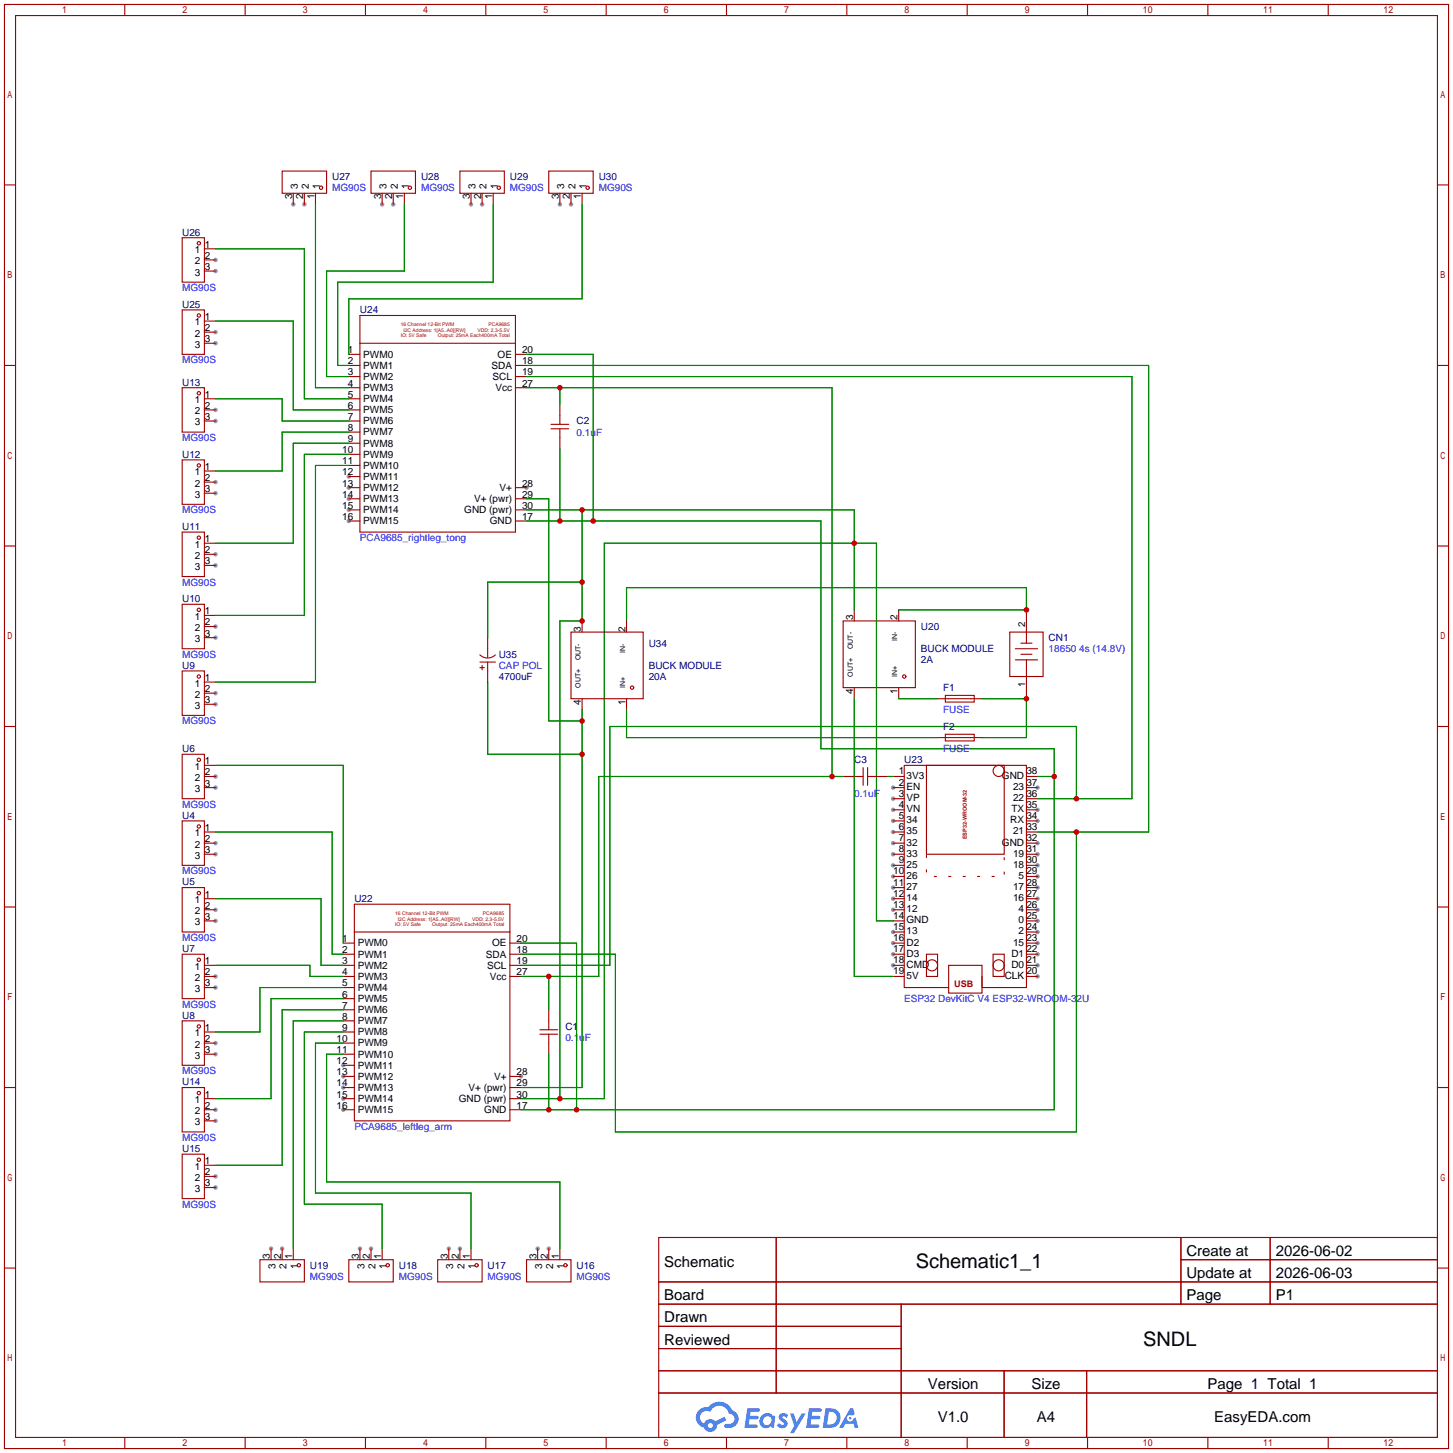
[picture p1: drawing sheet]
<svg xmlns="http://www.w3.org/2000/svg" width="332mm" height="332mm" viewBox="0 0 332 332" stroke-linecap="round" stroke-linejoin="round" font-family="sans-serif">
<g fill="#999">
<circle cx="49.3" cy="192.8" r=".51"/>
<circle cx="49.3" cy="195.3" r=".51"/>
<circle cx="49.3" cy="208" r=".51"/>
<circle cx="49.3" cy="210.6" r=".51"/>
<circle cx="49.3" cy="177.5" r=".51"/>
<circle cx="49.3" cy="180.1" r=".51"/>
<circle cx="49.3" cy="223.3" r=".51"/>
<circle cx="49.3" cy="225.8" r=".51"/>
<circle cx="49.3" cy="238.5" r=".51"/>
<circle cx="49.3" cy="241" r=".51"/>
<circle cx="49.3" cy="158.5" r=".51"/>
<circle cx="49.3" cy="161" r=".51"/>
<circle cx="49.3" cy="143.3" r=".51"/>
<circle cx="49.3" cy="145.8" r=".51"/>
<circle cx="49.3" cy="126.7" r=".51"/>
<circle cx="49.3" cy="129.3" r=".51"/>
<circle cx="49.3" cy="110.2" r=".51"/>
<circle cx="49.3" cy="112.8" r=".51"/>
<circle cx="49.3" cy="93.7" r=".51"/>
<circle cx="49.3" cy="96.3" r=".51"/>
<circle cx="49.3" cy="253.7" r=".51"/>
<circle cx="49.3" cy="256.3" r=".51"/>
<circle cx="49.3" cy="269" r=".51"/>
<circle cx="49.3" cy="271.5" r=".51"/>
<circle cx="125.5" cy="285.5" r=".51"/>
<circle cx="122.9" cy="285.5" r=".51"/>
<circle cx="105.2" cy="285.5" r=".51"/>
<circle cx="102.6" cy="285.5" r=".51"/>
<circle cx="84.8" cy="285.5" r=".51"/>
<circle cx="82.3" cy="285.5" r=".51"/>
<circle cx="64.5" cy="285.5" r=".51"/>
<circle cx="62" cy="285.5" r=".51"/>
<circle cx="78.5" cy="243.6" r=".51"/>
<circle cx="78.5" cy="246.1" r=".51"/>
<circle cx="78.5" cy="248.7" r=".51"/>
<circle cx="78.5" cy="251.2" r=".51"/>
<circle cx="78.5" cy="253.7" r=".51"/>
<circle cx="119.1" cy="246.1" r=".51"/>
<circle cx="204.2" cy="180.1" r=".51"/>
<circle cx="204.2" cy="182.6" r=".51"/>
<circle cx="204.2" cy="185.2" r=".51"/>
<circle cx="204.2" cy="187.7" r=".51"/>
<circle cx="204.2" cy="190.2" r=".51"/>
<circle cx="204.2" cy="192.8" r=".51"/>
<circle cx="204.2" cy="195.3" r=".51"/>
<circle cx="204.2" cy="197.9" r=".51"/>
<circle cx="204.2" cy="200.4" r=".51"/>
<circle cx="204.2" cy="202.9" r=".51"/>
<circle cx="204.2" cy="205.5" r=".51"/>
<circle cx="204.2" cy="208" r=".51"/>
<circle cx="204.2" cy="213.1" r=".51"/>
<circle cx="204.2" cy="215.6" r=".51"/>
<circle cx="204.2" cy="218.2" r=".51"/>
<circle cx="204.2" cy="220.7" r=".51"/>
<circle cx="237.2" cy="223.3" r=".51"/>
<circle cx="237.2" cy="220.7" r=".51"/>
<circle cx="237.2" cy="218.2" r=".51"/>
<circle cx="237.2" cy="215.6" r=".51"/>
<circle cx="237.2" cy="213.1" r=".51"/>
<circle cx="237.2" cy="210.6" r=".51"/>
<circle cx="237.2" cy="208" r=".51"/>
<circle cx="237.2" cy="205.5" r=".51"/>
<circle cx="237.2" cy="202.9" r=".51"/>
<circle cx="237.2" cy="200.4" r=".51"/>
<circle cx="237.2" cy="197.9" r=".51"/>
<circle cx="237.2" cy="195.3" r=".51"/>
<circle cx="237.2" cy="192.8" r=".51"/>
<circle cx="237.2" cy="187.7" r=".51"/>
<circle cx="237.2" cy="185.2" r=".51"/>
<circle cx="237.2" cy="180.1" r=".51"/>
<circle cx="79.8" cy="109" r=".51"/>
<circle cx="79.8" cy="111.5" r=".51"/>
<circle cx="79.8" cy="114" r=".51"/>
<circle cx="79.8" cy="116.6" r=".51"/>
<circle cx="79.8" cy="119.1" r=".51"/>
<circle cx="120.4" cy="111.5" r=".51"/>
<circle cx="49.3" cy="75.9" r=".51"/>
<circle cx="49.3" cy="78.5" r=".51"/>
<circle cx="49.3" cy="59.4" r=".51"/>
<circle cx="49.3" cy="62" r=".51"/>
<circle cx="69.6" cy="46.7" r=".51"/>
<circle cx="67.1" cy="46.7" r=".51"/>
<circle cx="89.9" cy="46.7" r=".51"/>
<circle cx="87.4" cy="46.7" r=".51"/>
<circle cx="110.2" cy="46.7" r=".51"/>
<circle cx="107.7" cy="46.7" r=".51"/>
<circle cx="130.6" cy="46.7" r=".51"/>
<circle cx="128" cy="46.7" r=".51"/>
</g>
<g fill="none" stroke="#a10000" stroke-width=".25">
<path d="M1 1h330.2v330.2h-330.2zM3.6 3.6h325.1v325.1h-325.1zM28.5 1v2.6M56 1v2.6M83.6 1v2.6M111.1 1v2.6M138.6 1v2.6M166.1 1v2.6M193.6 1v2.6M221.1 1v2.6M248.7 1v2.6M276.2 1v2.6"/>
<path d="M303.7 1v2.6M1 42.3h2.6M328.7 42.3h2.5M1 83.6h2.6M328.7 83.6h2.5M1 124.8h2.6M328.7 124.8h2.5M1 166.1h2.6M328.7 166.1h2.5M1 207.4h2.6M328.7 207.4h2.5M1 248.7h2.6"/>
<path d="M328.7 248.7h2.5M1 289.9h2.6M150.6 283h178.1v45.7h-178.1zM150.6 293.1h178.1M150.6 298.2h178.1M177.5 283v35.5M206.1 298.2v30.5M270 283v15.2M270 288h58.7M290.4 283v15.2M328.7 289.9h2.5M150.6 303.3h55.5"/>
<path d="M150.6 313.4h178.1M150.6 308.4h55.5M150.6 318.5h178.1M229.6 313.4v15.3M248.5 313.4v15.3M28.5 328.7v2.5M56 328.7v2.5M83.6 328.7v2.5M111.1 328.7v2.5M138.6 328.7v2.5M166.1 328.7v2.5M193.6 328.7v2.5"/>
<path d="M221.1 328.7v2.5M248.7 328.7v2.5M276.2 328.7v2.5M303.7 328.7v2.5"/>
</g>
<g fill="#5487ff">
<path d="M178.4 323.4a1.3 1.3 0 0 1 1.8 .2l-.4 .7a.54 .54 0 0 0-.9-.3l.1 .2a1.28 1.28 0 0 1 .8 2 1.53 1.53 0 0 1-2.2-.2l.5-.6 .8 .4a.31 .31 0 0 0 .4-.3 .31 .31 0 0 0-.3-.3 1.12 1.12 0 0 1-.6-1.8z"/>
<path d="M180.6 323.2h.9l.6 1.9 1.2-1.9h.9l-2.7 4.5h-.9l1-1.7z"/>
<path d="M170.9 322h2.2a.46 .46 0 0 1 .5 .1 .46 .46 0 0 1 .1 .5l-.3 .2h-1.8l-.1 .9h1.6a.4 .4 0 0 1 .4 .5 .4 .4 0 0 1-.4 .3h-1.7l-.2 1.2h1.4a.46 .46 0 0 1 .5 .1 .46 .46 0 0 1 .1 .5l-.3 .2h-2.7z"/>
<path d="M185 322h2.2a.47 .47 0 0 1 .5 .1 .47 .47 0 0 1 .1 .5l-.3 .2h-1.8l-.1 .9h1.6a.4 .4 0 0 1 .4 .5 .4 .4 0 0 1-.4 .3h-1.7l-.2 1.2h1.4a.46 .46 0 0 1 .5 .1 .46 .46 0 0 1 .1 .5l-.3 .2h-2.7z"/>
<path d="M194.4 322h.7l.4 1.4-.7 .3a.75 .75 0 0 0-1.1 .3 .75 .75 0 0 0 .5 1 .75 .75 0 0 0 .9-.6l.5-.3 .7 2.4h-.9l-.2-1h-1.9l-.5 1h-.9z"/>
<path d="M188.8 322l-.7 4.5h1.5a2.27 2.27 0 0 0 2.6-2.3 2.27 2.27 0 0 0-2.7-2.2zM189.5 322.8a1.5 1.5 0 0 1 1.8 1.5 1.5 1.5 0 0 1-1.9 1.4h-.3z"/>
<path d="M174.2 323.6a1.6 1.6 0 0 0-.3 2.3 1.6 1.6 0 0 0 2.3 .2l.8 .4 .3-2.5-.2-.3h-.5a1.58 1.58 0 0 0-2.4-.1zM174.8 324.2a.99 .99 0 0 1 1.6 .5 .99 .99 0 0 1-1.3 1.1 .98 .98 0 0 1-.3-1.6z"/>
<path d="M159.8 322.4a2.37 2.37 0 0 0 1.2 4 1.54 1.54 0 0 0 1.7 1 1.54 1.54 0 0 0 1.3-1.6l2.1-1.1-.5-.8-2 1.1a1.57 1.57 0 0 0-2.6 .5 1.5 1.5 0 0 1-.8-2.1 1.5 1.5 0 0 1 2.2-.6 2.23 2.23 0 0 1 2.3-1.4 2.23 2.23 0 0 1 2 1.9 1.16 1.16 0 0 1 1.2 1 1.16 1.16 0 0 1-1.1 1.3h-.6a.47 .47 0 0 0-.6 .4 .47 .47 0 0 0 .4 .5 2.14 2.14 0 0 0 2.7-1.3 2.14 2.14 0 0 0-1.3-2.8 3.2 3.2 0 0 0-5.5-.7l-1.1 .1zM161.8 326a.6 .6 0 0 1 1.2 0 .6 .6 0 0 1-1.2 0z"/>
<circle cx="194.4" cy="324.3" r=".28"/>
</g>
<g fill="none" stroke="#a10000" stroke-width=".25">
<path d="M64.5 39.1h10.2v5.1h-10.2zM84.8 39.1h10.2v5.1h-10.2zM105.2 39.1h10.1v5.1h-10.1zM125.5 39.1h10.1v5.1h-10.1zM41.7 54.4h5v10.1h-5zM46.7 56.9h2.6M46.7 59.4h2.6M67.1 44.2v2.5M69.6 44.2v2.5M72.1 44.2v2.5M87.4 44.2v2.5M89.9 44.2v2.5"/>
<path d="M92.5 44.2v2.5M107.7 44.2v2.5M110.2 44.2v2.5M112.8 44.2v2.5M128 44.2v2.5M130.6 44.2v2.5M133.1 44.2v2.5M41.7 70.9h5v10.1h-5zM46.7 78.5h2.6M46.7 73.4h2.6M46.7 75.9h2.6M46.7 62h2.6"/>
<path d="M82.3 72.1h35.6v49.6h-35.6zM82.3 78.5h35.6M41.7 88.6h5v10.2h-5zM46.7 91.2h2.6M46.7 93.7h2.6M46.7 96.3h2.6M79.8 91.2h2.5M79.8 93.7h2.5M79.8 96.3h2.5M79.8 81h2.5M79.8 83.6h2.5M79.8 86.1h2.5"/>
<path d="M79.8 88.6h2.5M79.8 98.8h2.5M117.9 81h2.5M117.9 83.6h2.5M117.9 86.1h2.5M117.9 88.6h2.5M126 97h4M126 98h4M128 92.5v4.5M128 98v4.6M41.7 105.2h5v10.1h-5zM46.7 107.7h2.6"/>
<path d="M46.7 110.2h2.6M46.7 112.8h2.6M79.8 101.3h2.5M79.8 103.9h2.5M79.8 106.4h2.5M79.8 109h2.5M79.8 111.5h2.5M79.8 114h2.5M79.8 116.6h2.5M79.8 119.1h2.5M117.9 111.5h2.5M117.9 114h2.5"/>
<path d="M117.9 116.6h2.5M117.9 119.1h2.5M41.7 138.2h5v10.1h-5zM41.7 121.7h5v10.1h-5zM46.7 124.2h2.6M46.7 126.7h2.6M46.7 129.3h2.6M195.3 139.4v2.6M205.5 139.4v2.6M234.7 139.4v7.7M41.7 153.4h5v10.2h-5zM46.7 156h2.6"/>
<path d="M46.7 158.5h2.6M46.7 140.7h2.6M46.7 143.3h2.6M46.7 145.8h2.6M109.7 149.7a2.54 2.54 0 0 0 3.6 0M109.7 152.7h1M109.7 151.4h3.6M110.2 152.1v1.1M111.5 145.8v4.6M111.5 151.4v4.6M130.6 144.5h16.5v15.3h-16.5zM133.1 142v2.5"/>
<path d="M133.1 159.8v2.5M143.3 142v2.5M143.3 159.8v2.5M192.8 142h16.5v15.2h-16.5zM195.3 157.2v2.6M205.5 157.2v2.6M214.4 159.8h10.1M216.2 159h6.6v1.5h-6.6zM230.9 144.5h7.6v10.2h-7.6zM232.2 150.9h5M232.2 148.3h5M233.4 149.6h2.6"/>
<path d="M233.4 147.1h2.6M234.7 150.9v8.9M41.7 172.5h5v10.1h-5zM46.7 175h2.6M46.7 177.5h2.6M46.7 161h2.6M192.8 177.5h4.6M197.4 175.5v4.1M198.4 177.5h4.5M198.4 175.5v4.1M204.2 177.5h2.6M211.8 175h17.8v20.3h-17.8z"/>
<path d="M214.4 168.7h10.1M216.2 167.9h6.6v1.5h-6.6zM234.7 177.5h2.5M41.7 187.7h5v10.2h-5zM46.7 190.2h2.6M46.7 192.8h2.6M46.7 195.3h2.6M46.7 180.1h2.6M204.2 190.2h2.6M204.2 192.8h2.6M204.2 195.3h2.6M204.2 180.1h2.6"/>
<path d="M204.2 182.6h2.6M204.2 185.2h2.6M204.2 187.7h2.6M204.2 197.9h2.6M234.7 190.2h2.5M234.7 192.8h2.5M234.7 195.3h2.5M234.7 180.1h2.5M234.7 182.6h2.5M234.7 185.2h2.5M234.7 187.7h2.5M234.7 197.9h2.5"/>
<path d="M41.7 202.9h5v10.2h-5zM41.7 218.2h5v10.1h-5zM46.7 205.5h2.6M46.7 208h2.6M46.7 210.6h2.6M78.5 215.6h2.5M78.5 218.2h2.5M81 206.8h35.6v49.5h-35.6zM81 213.1h35.6M116.6 215.6h2.5M116.6 218.2h2.5M204.2 205.5h2.6"/>
<path d="M204.2 208h2.6M204.2 210.6h2.6M204.2 213.1h2.6M204.2 215.6h2.6M204.2 218.2h2.6M204.2 200.4h2.6M204.2 202.9h2.6M211.8 218.2h2.6v5.1h-2.6zM227.1 218.2h2.5v5.1h-2.5zM234.7 205.5h2.5M234.7 208h2.5M234.7 210.6h2.5"/>
<path d="M234.7 213.1h2.5M234.7 215.6h2.5M234.7 218.2h2.5M234.7 200.4h2.5M234.7 202.9h2.5M41.7 233.4h5v10.2h-5zM46.7 220.7h2.6M46.7 223.3h2.6M46.7 225.8h2.6M46.7 236h2.6M46.7 238.5h2.6M78.5 220.7h2.5"/>
<path d="M78.5 223.3h2.5M78.5 225.8h2.5M78.5 236h2.5M78.5 238.5h2.5M78.5 228.3h2.5M78.5 230.9h2.5M78.5 233.4h2.5M116.6 220.7h2.5M116.6 223.3h2.5M123.4 235.5h4.1M123.4 236.5h4.1M125.5 230.9v4.6"/>
<path d="M125.5 236.5v4.5M204.2 220.7h2.6M204.2 223.3h2.6M216.9 220.7h7.6v6.4h-7.6zM224.5 223.3v2.5h10.2v-50.8h-27.9v50.8h10.1M234.7 220.7h2.5M234.7 223.3h2.5M41.7 248.7h5v10.1h-5zM46.7 241h2.6M46.7 251.2h2.6M46.7 253.7h2.6M46.7 256.3h2.6"/>
<path d="M78.5 241h2.5M78.5 251.2h2.5M78.5 253.7h2.5M78.5 243.6h2.5M78.5 246.1h2.5M78.5 248.7h2.5M116.6 251.2h2.5M116.6 253.7h2.5M116.6 246.1h2.5M116.6 248.7h2.5M41.7 263.9h5v10.2h-5zM46.7 266.4h2.6"/>
<path d="M46.7 269h2.6M46.7 271.5h2.6M59.4 288h10.2v5.1h-10.2zM62 285.5v2.5M64.5 285.5v2.5M67.1 285.5v2.5M79.8 288h10.1v5.1h-10.1zM82.3 285.5v2.5M84.8 285.5v2.5M87.4 285.5v2.5M100.1 288h10.1v5.1h-10.1zM102.6 285.5v2.5"/>
<path d="M105.2 285.5v2.5M107.7 285.5v2.5M120.4 288h10.2v5.1h-10.2zM122.9 285.5v2.5M125.5 285.5v2.5M128 285.5v2.5"/>
<circle cx="45.5" cy="55.6" r=".38"/>
<circle cx="73.4" cy="42.9" r=".38"/>
<circle cx="93.7" cy="42.9" r=".38"/>
<circle cx="114" cy="42.9" r=".38"/>
<circle cx="134.4" cy="42.9" r=".38"/>
<circle cx="45.5" cy="72.1" r=".38"/>
<circle cx="45.5" cy="89.9" r=".38"/>
<circle cx="45.5" cy="106.4" r=".38"/>
<circle cx="45.5" cy="122.9" r=".38"/>
<circle cx="45.5" cy="139.4" r=".38"/>
<circle cx="45.5" cy="154.7" r=".38"/>
<circle cx="144.5" cy="157.2" r=".38"/>
<circle cx="206.8" cy="154.7" r=".38"/>
<circle cx="45.5" cy="173.7" r=".38"/>
<circle cx="228.3" cy="176.3" r="1.27"/>
<circle cx="45.5" cy="189" r=".38"/>
<circle cx="45.5" cy="219.5" r=".38"/>
<circle cx="45.5" cy="204.2" r=".38"/>
<circle cx="45.5" cy="234.7" r=".38"/>
<circle cx="213.1" cy="220.7" r="1.27"/>
<circle cx="228.3" cy="220.7" r="1.27"/>
<circle cx="45.5" cy="249.9" r=".38"/>
<circle cx="45.5" cy="265.2" r=".38"/>
<circle cx="68.3" cy="289.3" r=".38"/>
<circle cx="88.6" cy="289.3" r=".38"/>
<circle cx="109" cy="289.3" r=".38"/>
<circle cx="129.3" cy="289.3" r=".38"/>
</g>
<g fill="none" stroke="#008700" stroke-width=".25">
<path d="M49.3 56.9h20.3v34.3h10.2M72.1 46.7v41.9h7.7M92.5 46.7v15.3h-17.8v24.1h5.1M112.8 46.7v17.8h-35.6v19.1h2.6M133.1 46.7v21.6h-53.3v12.7M49.3 73.4h17.8v20.3h12.7M49.3 91.2h15.2v5.1h15.3M79.8 98.8h-15.3v8.9h-15.2M120.4 83.6h142.2v106.6h-25.4M120.4 86.1h138.4v96.5h-21.6M120.4 88.6h69.8v88.9M120.4 81h15.2v38.1"/>
<path d="M128 88.6v3.9M79.8 106.4h-7.7v49.6h-22.8M79.8 103.9h-10.2v36.8h-20.3M79.8 101.3h-12.7v22.9h-17.8M120.4 116.6h74.9v22.8M120.4 114h5.1v50.8h7.6M120.4 119.1h67.3v52.1h53.3v82.5h-121.9M128 102.6v16.5M133.1 116.6v25.4h-5.1v109.2M133.1 133.1h-21.6v12.7M205.5 139.4h29.2v-5h-91.4v7.6M111.5 156v16.5h21.6"/>
<path d="M195.3 159.8v63.5h8.9M205.5 159.8h8.9M224.5 159.8h10.2v8.9h-10.2M49.3 175h29.2v40.6M133.1 162.3v86.4h-14M143.3 162.3v6.4h71.1M192.8 177.5h-55.9v45.8h-17.8M202.9 177.5h1.3M237.2 177.5h3.8M49.3 190.2h26.6v28h2.6M246.1 190.2v68.6h-105.4v-40.6h-21.6M246.1 182.6v-16.5h-106.7v54.6h-20.3"/>
<path d="M49.3 205.5h24.1v15.2h5.1M119.1 215.6h12.7v38.1M204.2 210.6h-3.8v-86.4h-62.2v127h-19.1M49.3 220.7h21.6v2.6h7.6M78.5 238.5h-6.4v34.3h35.6v12.7M78.5 236h-8.9v39.3h17.8v10.2M78.5 233.4h-11.4v52.1M78.5 230.9h-14v35.5h-15.2M78.5 225.8h-19.1v10.2h-10.1M78.5 228.3h-16.5v22.9h-12.7M125.5 223.3v7.6M78.5 241h-3.8v29.3h53.3v15.2"/>
<path d="M125.5 241v12.7"/>
</g>
<path d="M229.6 192.8v7.6h-17.8v-7.6" fill="none" stroke="#a10000" stroke-width=".25" stroke-dasharray=".5 2.8"/>
<g fill="#c00">
<circle cx="234.7" cy="139.4" r=".63"/>
<circle cx="246.1" cy="190.2" r=".63"/>
<circle cx="246.1" cy="182.6" r=".63"/>
<circle cx="195.3" cy="124.2" r=".63"/>
<circle cx="133.1" cy="116.6" r=".63"/>
<circle cx="133.1" cy="133.1" r=".63"/>
<circle cx="133.1" cy="142" r=".63"/>
<circle cx="128" cy="251.2" r=".63"/>
<circle cx="125.5" cy="223.3" r=".63"/>
<circle cx="190.2" cy="177.5" r=".63"/>
<circle cx="128" cy="88.6" r=".63"/>
<circle cx="241" cy="177.5" r=".63"/>
<circle cx="131.8" cy="253.7" r=".63"/>
<circle cx="125.5" cy="253.7" r=".63"/>
<circle cx="135.6" cy="119.1" r=".63"/>
<circle cx="128" cy="119.1" r=".63"/>
<circle cx="234.7" cy="159.8" r=".63"/>
<circle cx="133.1" cy="172.5" r=".63"/>
<circle cx="133.1" cy="164.8" r=".63"/>
</g>
<g font-size="4.6">
<text x="209.4" y="290">Schematic1_1</text>
<text x="261.4" y="307.8">SNDL</text>
</g>
<g font-size="3.4">
<text x="271.3" y="287.1">Create at</text>
<text x="291.7" y="287.1">2026-06-02</text>
<text x="151.9" y="289.7">Schematic</text>
<text x="271.3" y="292.2">Update at</text>
<text x="291.7" y="292.2">2026-06-03</text>
<text x="151.9" y="297.3">Board</text>
<text x="271.3" y="297.3">Page</text>
<text x="291.7" y="297.3">P1</text>
<text x="151.9" y="302.4">Drawn</text>
<text x="151.9" y="307.4">Reviewed</text>
<text x="212.1" y="317.6">Version</text>
<text x="235.8" y="317.6">Size</text>
<text x="276.1" y="317.6">Page 1 Total 1</text>
<text x="214.4" y="325.2">V1.0</text>
<text x="237.1" y="325.2">A4</text>
<text x="277.6" y="325.2">EasyEDA.com</text>
</g>
<g font-size="2.3" fill="#000080">
<text x="75.9" y="41.2">U27</text>
<text x="96.3" y="41.2">U28</text>
<text x="116.6" y="41.2">U29</text>
<text x="136.9" y="41.2">U30</text>
<text x="41.7" y="53.9">U26</text>
<text x="41.7" y="70.4">U25</text>
<text x="82.3" y="71.7">U24</text>
<text x="41.7" y="88.2">U13</text>
<text x="131.8" y="97.1">C2</text>
<text x="41.7" y="104.7">U12</text>
<text x="41.7" y="121.2">U11</text>
<text x="41.7" y="137.7">U10</text>
<text x="148.3" y="147.9">U34</text>
<text x="210.6" y="144">U20</text>
<text x="210.6" y="149.1">BUCK MODULE</text>
<text x="239.8" y="146.6">CN1</text>
<text x="41.7" y="152.9">U9</text>
<text x="114" y="150.4">U35</text>
<text x="114" y="155.5">4700uF</text>
<text x="148.3" y="152.9">BUCK MODULE</text>
<text x="148.3" y="155.5">20A</text>
<text x="210.6" y="151.7">2A</text>
<text x="215.6" y="158">F1</text>
<text x="215.6" y="166.9">F2</text>
<text x="41.7" y="172">U6</text>
<text x="195.3" y="174.5">C3</text>
<text x="206.8" y="174.5">U23</text>
<text x="41.7" y="187.2">U4</text>
<text x="41.7" y="202.5">U5</text>
<text x="81" y="206.3">U22</text>
<text x="41.7" y="217.7">U7</text>
<text x="41.7" y="232.9">U8</text>
<text x="129.3" y="235.5">C1</text>
<text x="41.7" y="248.2">U14</text>
<text x="41.7" y="263.4">U15</text>
<text x="70.9" y="290.1">U19</text>
<text x="91.2" y="290.1">U18</text>
<text x="111.5" y="290.1">U17</text>
<text x="131.8" y="290.1">U16</text>
</g>
<g font-size="2.3">
<text x="66.8" y="45.6" transform="rotate(-90 66.8 45.6)">3</text>
<text x="68.1" y="43.3" transform="rotate(-90 68.1 43.3)">3</text>
<text x="69.3" y="45.6" transform="rotate(-90 69.3 45.6)">2</text>
<text x="70.6" y="43.3" transform="rotate(-90 70.6 43.3)">2</text>
<text x="71.9" y="45.6" transform="rotate(-90 71.9 45.6)">1</text>
<text x="73.2" y="43.3" transform="rotate(-90 73.2 43.3)">1</text>
<text x="87.1" y="45.6" transform="rotate(-90 87.1 45.6)">3</text>
<text x="88.4" y="43.3" transform="rotate(-90 88.4 43.3)">3</text>
<text x="89.7" y="45.6" transform="rotate(-90 89.7 45.6)">2</text>
<text x="90.9" y="43.3" transform="rotate(-90 90.9 43.3)">2</text>
<text x="92.2" y="45.6" transform="rotate(-90 92.2 45.6)">1</text>
<text x="93.5" y="43.3" transform="rotate(-90 93.5 43.3)">1</text>
<text x="107.4" y="45.6" transform="rotate(-90 107.4 45.6)">3</text>
<text x="108.7" y="43.3" transform="rotate(-90 108.7 43.3)">3</text>
<text x="110" y="45.6" transform="rotate(-90 110 45.6)">2</text>
<text x="111.3" y="43.3" transform="rotate(-90 111.3 43.3)">2</text>
<text x="112.5" y="45.6" transform="rotate(-90 112.5 45.6)">1</text>
<text x="113.8" y="43.3" transform="rotate(-90 113.8 43.3)">1</text>
<text x="127.8" y="45.6" transform="rotate(-90 127.8 45.6)">3</text>
<text x="129" y="43.3" transform="rotate(-90 129 43.3)">3</text>
<text x="130.3" y="45.6" transform="rotate(-90 130.3 45.6)">2</text>
<text x="131.6" y="43.3" transform="rotate(-90 131.6 43.3)">2</text>
<text x="132.8" y="45.6" transform="rotate(-90 132.8 45.6)">1</text>
<text x="134.1" y="43.3" transform="rotate(-90 134.1 43.3)">1</text>
<text x="44.5" y="57.9">1</text>
<text x="46.9" y="56.6">1</text>
<text x="46.9" y="59.2">2</text>
<text x="44.5" y="60.5">2</text>
<text x="44.5" y="63">3</text>
<text x="46.9" y="61.7">3</text>
<text x="44.5" y="74.4">1</text>
<text x="44.5" y="77">2</text>
<text x="46.9" y="73.2">1</text>
<text x="46.9" y="75.7">2</text>
<text x="44.5" y="79.5">3</text>
<text x="46.9" y="78.2">3</text>
<text x="79.5" y="80.8">1</text>
<text x="79.5" y="83.3">2</text>
<text x="83.1" y="81.8">PWM0</text>
<text x="113.8" y="81.8">OE</text>
<text x="119.4" y="83.3">18</text>
<text x="119.4" y="80.8">20</text>
<text x="79.5" y="85.9">3</text>
<text x="79.5" y="88.4">4</text>
<text x="83.1" y="84.3">PWM1</text>
<text x="83.1" y="86.9">PWM2</text>
<text x="83.1" y="89.4">PWM3</text>
<text x="112.4" y="84.3">SDA</text>
<text x="112.6" y="86.9">SCL</text>
<text x="113.3" y="89.4">Vcc</text>
<text x="119.4" y="85.9">19</text>
<text x="119.4" y="88.4">27</text>
<text x="44.5" y="92.2">1</text>
<text x="44.5" y="94.7">2</text>
<text x="46.9" y="90.9">1</text>
<text x="46.9" y="93.5">2</text>
<text x="79.5" y="90.9">5</text>
<text x="79.5" y="93.5">6</text>
<text x="83.1" y="92">PWM4</text>
<text x="83.1" y="94.5">PWM5</text>
<text x="44.5" y="97.3">3</text>
<text x="46.9" y="96">3</text>
<text x="79.5" y="96">7</text>
<text x="79.5" y="98.6">8</text>
<text x="79.5" y="101.1">9</text>
<text x="83.1" y="97">PWM6</text>
<text x="83.1" y="99.6">PWM7</text>
<text x="46.9" y="107.4">1</text>
<text x="78.2" y="103.6">10</text>
<text x="78.2" y="106.2">11</text>
<text x="83.1" y="102.1">PWM8</text>
<text x="83.1" y="104.7">PWM9</text>
<text x="83.1" y="107.2">PWM10</text>
<text x="44.5" y="108.7">1</text>
<text x="44.5" y="111.3">2</text>
<text x="44.5" y="113.8">3</text>
<text x="46.9" y="110">2</text>
<text x="46.9" y="112.5">3</text>
<text x="78.2" y="108.7">12</text>
<text x="78.2" y="111.3">13</text>
<text x="78.2" y="113.8">14</text>
<text x="83.1" y="109.7">PWM11</text>
<text x="83.1" y="112.3">PWM12</text>
<text x="114.2" y="112.3">V+</text>
<text x="119.4" y="111.3">28</text>
<text x="119.4" y="113.8">29</text>
<text x="78.2" y="116.3">15</text>
<text x="78.2" y="118.9">16</text>
<text x="83.1" y="114.8">PWM13</text>
<text x="83.1" y="117.4">PWM14</text>
<text x="83.1" y="119.9">PWM15</text>
<text x="106.2" y="117.4">GND (pwr)</text>
<text x="108.4" y="114.8">V+ (pwr)</text>
<text x="112" y="119.9">GND</text>
<text x="119.4" y="118.9">17</text>
<text x="119.4" y="116.3">30</text>
<text x="44.5" y="125.2">1</text>
<text x="46.9" y="124">1</text>
<text x="44.5" y="127.8">2</text>
<text x="44.5" y="130.3">3</text>
<text x="46.9" y="126.5">2</text>
<text x="46.9" y="129">3</text>
<text x="44.5" y="141.7">1</text>
<text x="46.9" y="140.5">1</text>
<text x="46.9" y="143">2</text>
<text x="195.1" y="141.9" transform="rotate(-90 195.1 141.9)">3</text>
<text x="205.2" y="141.9" transform="rotate(-90 205.2 141.9)">2</text>
<text x="44.5" y="144.3">2</text>
<text x="44.5" y="146.8">3</text>
<text x="46.9" y="145.5">3</text>
<text x="132.8" y="144.4" transform="rotate(-90 132.8 144.4)">3</text>
<text x="143" y="144.4" transform="rotate(-90 143 144.4)">2</text>
<text x="46.9" y="155.7">1</text>
<text x="44.5" y="157">1</text>
<text x="44.5" y="159.5">2</text>
<text x="46.9" y="158.2">2</text>
<text x="46.9" y="160.8">3</text>
<text x="132.8" y="161.2" transform="rotate(-90 132.8 161.2)">4</text>
<text x="143" y="161.2" transform="rotate(-90 143 161.2)">1</text>
<text x="195.1" y="158.6" transform="rotate(-90 195.1 158.6)">4</text>
<text x="205.2" y="158.6" transform="rotate(-90 205.2 158.6)">1</text>
<text x="44.5" y="162.1">3</text>
<text x="44.5" y="176">1</text>
<text x="44.5" y="178.6">2</text>
<text x="46.9" y="174.8">1</text>
<text x="46.9" y="177.3">2</text>
<text x="46.9" y="179.8">3</text>
<text x="205.5" y="177.1">1</text>
<text x="205.5" y="179.6">2</text>
<text x="207.3" y="178.1">3V3</text>
<text x="229.1" y="178.1">GND</text>
<text x="234.7" y="179.6">37</text>
<text x="234.7" y="177.1">38</text>
<text x="44.5" y="181.1">3</text>
<text x="205.5" y="182.2">3</text>
<text x="205.5" y="184.7">4</text>
<text x="207.3" y="180.6">EN</text>
<text x="207.3" y="183.2">VP</text>
<text x="207.3" y="185.7">VN</text>
<text x="231.3" y="185.7">TX</text>
<text x="231.6" y="183.2">22</text>
<text x="231.6" y="180.6">23</text>
<text x="234.7" y="184.7">35</text>
<text x="234.7" y="182.2">36</text>
<text x="44.5" y="191.3">1</text>
<text x="46.9" y="190">1</text>
<text x="205.5" y="187.2">5</text>
<text x="205.5" y="189.8">6</text>
<text x="207.3" y="188.3">34</text>
<text x="207.3" y="190.8">35</text>
<text x="231" y="188.3">RX</text>
<text x="231.6" y="190.8">21</text>
<text x="234.7" y="189.8">33</text>
<text x="234.7" y="187.2">34</text>
<text x="44.5" y="193.8">2</text>
<text x="44.5" y="196.3">3</text>
<text x="46.9" y="192.5">2</text>
<text x="46.9" y="195.1">3</text>
<text x="205.5" y="192.3">7</text>
<text x="205.5" y="194.9">8</text>
<text x="205.5" y="197.4">9</text>
<text x="207.3" y="193.3">32</text>
<text x="207.3" y="195.9">33</text>
<text x="229.1" y="193.3">GND</text>
<text x="231.6" y="195.9">19</text>
<text x="234.7" y="197.4">30</text>
<text x="234.7" y="194.9">31</text>
<text x="234.7" y="192.3">32</text>
<text x="204.2" y="199.9">10</text>
<text x="204.2" y="202.5">11</text>
<text x="207.3" y="198.4">25</text>
<text x="207.3" y="201">26</text>
<text x="207.3" y="203.5">27</text>
<text x="231.6" y="203.5">17</text>
<text x="231.6" y="198.4">18</text>
<text x="232.9" y="201">5</text>
<text x="234.7" y="202.5">28</text>
<text x="234.7" y="199.9">29</text>
<text x="44.5" y="206.5">1</text>
<text x="44.5" y="209">2</text>
<text x="46.9" y="205.2">1</text>
<text x="46.9" y="207.8">2</text>
<text x="204.2" y="205">12</text>
<text x="204.2" y="207.6">13</text>
<text x="207.3" y="206">14</text>
<text x="207.3" y="208.6">12</text>
<text x="231.6" y="206">16</text>
<text x="232.9" y="208.6">4</text>
<text x="234.7" y="207.6">26</text>
<text x="234.7" y="205">27</text>
<text x="44.5" y="211.6">3</text>
<text x="46.9" y="210.3">3</text>
<text x="78.2" y="215.4">1</text>
<text x="118.1" y="215.4">20</text>
<text x="204.2" y="210.1">14</text>
<text x="204.2" y="212.6">15</text>
<text x="204.2" y="215.2">16</text>
<text x="207.3" y="211.1">GND</text>
<text x="207.3" y="213.7">13</text>
<text x="232.9" y="213.7">2</text>
<text x="232.9" y="211.1">0</text>
<text x="234.7" y="215.2">23</text>
<text x="234.7" y="212.6">24</text>
<text x="234.7" y="210.1">25</text>
<text x="44.5" y="221.7">1</text>
<text x="46.9" y="220.5">1</text>
<text x="78.2" y="217.9">2</text>
<text x="78.2" y="220.5">3</text>
<text x="81.8" y="216.4">PWM0</text>
<text x="81.8" y="219">PWM1</text>
<text x="81.8" y="221.5">PWM2</text>
<text x="111.1" y="219">SDA</text>
<text x="111.4" y="221.5">SCL</text>
<text x="112.5" y="216.4">OE</text>
<text x="118.1" y="217.9">18</text>
<text x="118.1" y="220.5">19</text>
<text x="204.2" y="217.7">17</text>
<text x="204.2" y="220.3">18</text>
<text x="207.3" y="216.2">D2</text>
<text x="207.3" y="218.7">D3</text>
<text x="207.3" y="221.3">CMD</text>
<text x="231.3" y="221.3">D0</text>
<text x="231.3" y="218.7">D1</text>
<text x="231.6" y="216.2">15</text>
<text x="234.7" y="220.3">21</text>
<text x="234.7" y="217.7">22</text>
<text x="44.5" y="224.3">2</text>
<text x="44.5" y="226.8">3</text>
<text x="46.9" y="223">2</text>
<text x="46.9" y="225.6">3</text>
<text x="78.2" y="223">4</text>
<text x="78.2" y="225.6">5</text>
<text x="81.8" y="224">PWM3</text>
<text x="81.8" y="226.6">PWM4</text>
<text x="112" y="224">Vcc</text>
<text x="118.1" y="223">27</text>
<text x="204.2" y="222.8">19</text>
<text x="207.3" y="223.8">5V</text>
<text x="229.7" y="223.8">CLK</text>
<text x="234.7" y="222.8">20</text>
<text x="78.2" y="228.1">6</text>
<text x="78.2" y="230.6">7</text>
<text x="78.2" y="233.2">8</text>
<text x="81.8" y="229.1">PWM5</text>
<text x="81.8" y="231.7">PWM6</text>
<text x="44.5" y="237">1</text>
<text x="44.5" y="239.5">2</text>
<text x="46.9" y="235.7">1</text>
<text x="46.9" y="238.3">2</text>
<text x="77" y="238.3">10</text>
<text x="78.2" y="235.7">9</text>
<text x="81.8" y="234.2">PWM7</text>
<text x="81.8" y="236.7">PWM8</text>
<text x="81.8" y="239.3">PWM9</text>
<text x="44.5" y="242.1">3</text>
<text x="46.9" y="240.8">3</text>
<text x="77" y="240.8">11</text>
<text x="77" y="243.3">12</text>
<text x="77" y="245.9">13</text>
<text x="81.8" y="241.8">PWM10</text>
<text x="81.8" y="244.4">PWM11</text>
<text x="118.1" y="245.9">28</text>
<text x="46.9" y="251">1</text>
<text x="77" y="248.4">14</text>
<text x="77" y="251">15</text>
<text x="81.8" y="246.9">PWM12</text>
<text x="81.8" y="249.4">PWM13</text>
<text x="81.8" y="252">PWM14</text>
<text x="104.9" y="252">GND (pwr)</text>
<text x="107.1" y="249.4">V+ (pwr)</text>
<text x="113" y="246.9">V+</text>
<text x="118.1" y="248.4">29</text>
<text x="118.1" y="251">30</text>
<text x="44.5" y="252.2">1</text>
<text x="44.5" y="254.8">2</text>
<text x="44.5" y="257.3">3</text>
<text x="46.9" y="253.5">2</text>
<text x="46.9" y="256">3</text>
<text x="77" y="253.5">16</text>
<text x="81.8" y="254.5">PWM15</text>
<text x="110.7" y="254.5">GND</text>
<text x="118.1" y="253.5">17</text>
<text x="44.5" y="267.5">1</text>
<text x="46.9" y="266.2">1</text>
<text x="46.9" y="268.7">2</text>
<text x="44.5" y="270">2</text>
<text x="44.5" y="272.5">3</text>
<text x="46.9" y="271.3">3</text>
<text x="61.7" y="287.9" transform="rotate(-90 61.7 287.9)">3</text>
<text x="64.3" y="287.9" transform="rotate(-90 64.3 287.9)">2</text>
<text x="66.8" y="287.9" transform="rotate(-90 66.8 287.9)">1</text>
<text x="82" y="287.9" transform="rotate(-90 82 287.9)">3</text>
<text x="84.6" y="287.9" transform="rotate(-90 84.6 287.9)">2</text>
<text x="87.1" y="287.9" transform="rotate(-90 87.1 287.9)">1</text>
<text x="102.4" y="287.9" transform="rotate(-90 102.4 287.9)">3</text>
<text x="104.9" y="287.9" transform="rotate(-90 104.9 287.9)">2</text>
<text x="107.4" y="287.9" transform="rotate(-90 107.4 287.9)">1</text>
<text x="122.7" y="287.9" transform="rotate(-90 122.7 287.9)">3</text>
<text x="125.2" y="287.9" transform="rotate(-90 125.2 287.9)">2</text>
<text x="127.8" y="287.9" transform="rotate(-90 127.8 287.9)">1</text>
<text x="63" y="290.2" transform="rotate(-90 63 290.2)">3</text>
<text x="65.5" y="290.2" transform="rotate(-90 65.5 290.2)">2</text>
<text x="68.1" y="290.2" transform="rotate(-90 68.1 290.2)">1</text>
<text x="83.3" y="290.2" transform="rotate(-90 83.3 290.2)">3</text>
<text x="85.9" y="290.2" transform="rotate(-90 85.9 290.2)">2</text>
<text x="88.4" y="290.2" transform="rotate(-90 88.4 290.2)">1</text>
<text x="103.6" y="290.2" transform="rotate(-90 103.6 290.2)">3</text>
<text x="106.2" y="290.2" transform="rotate(-90 106.2 290.2)">2</text>
<text x="108.7" y="290.2" transform="rotate(-90 108.7 290.2)">1</text>
<text x="124" y="290.2" transform="rotate(-90 124 290.2)">3</text>
<text x="126.5" y="290.2" transform="rotate(-90 126.5 290.2)">2</text>
<text x="129" y="290.2" transform="rotate(-90 129 290.2)">1</text>
</g>
<g font-size="2.3" fill="#00f">
<text x="75.9" y="43.7">MG90S</text>
<text x="96.3" y="43.7">MG90S</text>
<text x="116.6" y="43.7">MG90S</text>
<text x="136.9" y="43.7">MG90S</text>
<text x="41.7" y="66.6">MG90S</text>
<text x="41.7" y="83.1">MG90S</text>
<text x="41.7" y="100.9">MG90S</text>
<text x="131.8" y="99.6">0.1uF</text>
<text x="41.7" y="117.4">MG90S</text>
<text x="82.3" y="123.7">PCA9685_rightleg_tong</text>
<text x="41.7" y="133.9">MG90S</text>
<text x="239.8" y="149.1">18650 4s (14.8V)</text>
<text x="41.7" y="150.4">MG90S</text>
<text x="114" y="152.9">CAP POL</text>
<text x="41.7" y="165.6">MG90S</text>
<text x="215.6" y="163.1">FUSE</text>
<text x="215.6" y="172">FUSE</text>
<text x="41.7" y="184.7">MG90S</text>
<text x="195.3" y="182.1">0.1uF</text>
<text x="41.7" y="199.9">MG90S</text>
<text x="41.7" y="215.2">MG90S</text>
<text x="41.7" y="230.4">MG90S</text>
<text x="206.8" y="229.1">ESP32 DevKitC V4 ESP32-WROOM-32U</text>
<text x="129.3" y="238">0.1uF</text>
<text x="41.7" y="245.6">MG90S</text>
<text x="41.7" y="260.9">MG90S</text>
<text x="81" y="258.3">PCA9685_leftleg_arm</text>
<text x="41.7" y="276.1">MG90S</text>
<text x="70.9" y="292.6">MG90S</text>
<text x="91.2" y="292.6">MG90S</text>
<text x="111.5" y="292.6">MG90S</text>
<text x="131.8" y="292.6">MG90S</text>
</g>
<g font-size="2.2" fill="#a00000">
<text x="261.3" y="3">10</text>
<text x="288.8" y="3">11</text>
<text x="316.4" y="3">12</text>
<text x="261.3" y="330.7">10</text>
<text x="288.8" y="330.7">11</text>
<text x="316.4" y="330.7">12</text>
</g>
<g font-size="2.2">
<text x="234.4" y="143.3" transform="rotate(-90 234.4 143.3)">2</text>
<text x="234.4" y="157.2" transform="rotate(-90 234.4 157.2)">1</text>
</g>
<text font-size="2.1" fill="#a00000" x="218.2" y="225.6">USB</text>
<g font-size="1.6">
<text x="142.9" y="149.2" transform="rotate(-90 142.9 149.2)">IN-</text>
<text x="195" y="148.4" transform="rotate(-90 195 148.4)">OUT-</text>
<text x="205.1" y="146.7" transform="rotate(-90 205.1 146.7)">IN-</text>
<text x="132.8" y="151" transform="rotate(-90 132.8 151)">OUT-</text>
<text x="195" y="154.7" transform="rotate(-90 195 154.7)">OUT+</text>
<text x="205.1" y="154.7" transform="rotate(-90 205.1 154.7)">IN+</text>
<text x="132.8" y="157.2" transform="rotate(-90 132.8 157.2)">OUT+</text>
<text x="142.9" y="157.2" transform="rotate(-90 142.9 157.2)">IN+</text>
</g>
<text font-size="1.3" fill="#a00000" x="221" y="191.9" transform="rotate(-90 221 191.9)">ESP32-WROOM-32</text>
<g font-size="1.1" fill="#a00000">
<text x="91.6" y="74.6">16 Channel 12-Bit PWM</text>
<text x="91.6" y="77.2">IO: 5V Safe</text>
<text x="92.3" y="75.9">I2C Address: 1[A5..A0][RW]</text>
<text x="100.1" y="77.2">Output: 25mA Each400mA Total</text>
<text x="109.2" y="75.9">VDD: 2.3-5.5V</text>
<text x="111.7" y="74.6">PCA9685</text>
<text x="90.3" y="209.2">16 Channel 12-Bit PWM</text>
<text x="110.4" y="209.2">PCA9685</text>
<text x="90.4" y="211.8">IO: 5V Safe</text>
<text x="91" y="210.5">I2C Address: 1[A5..A0][RW]</text>
<text x="98.9" y="211.8">Output: 25mA Each400mA Total</text>
<text x="107.9" y="210.5">VDD: 2.3-5.5V</text>
</g>
</svg>
